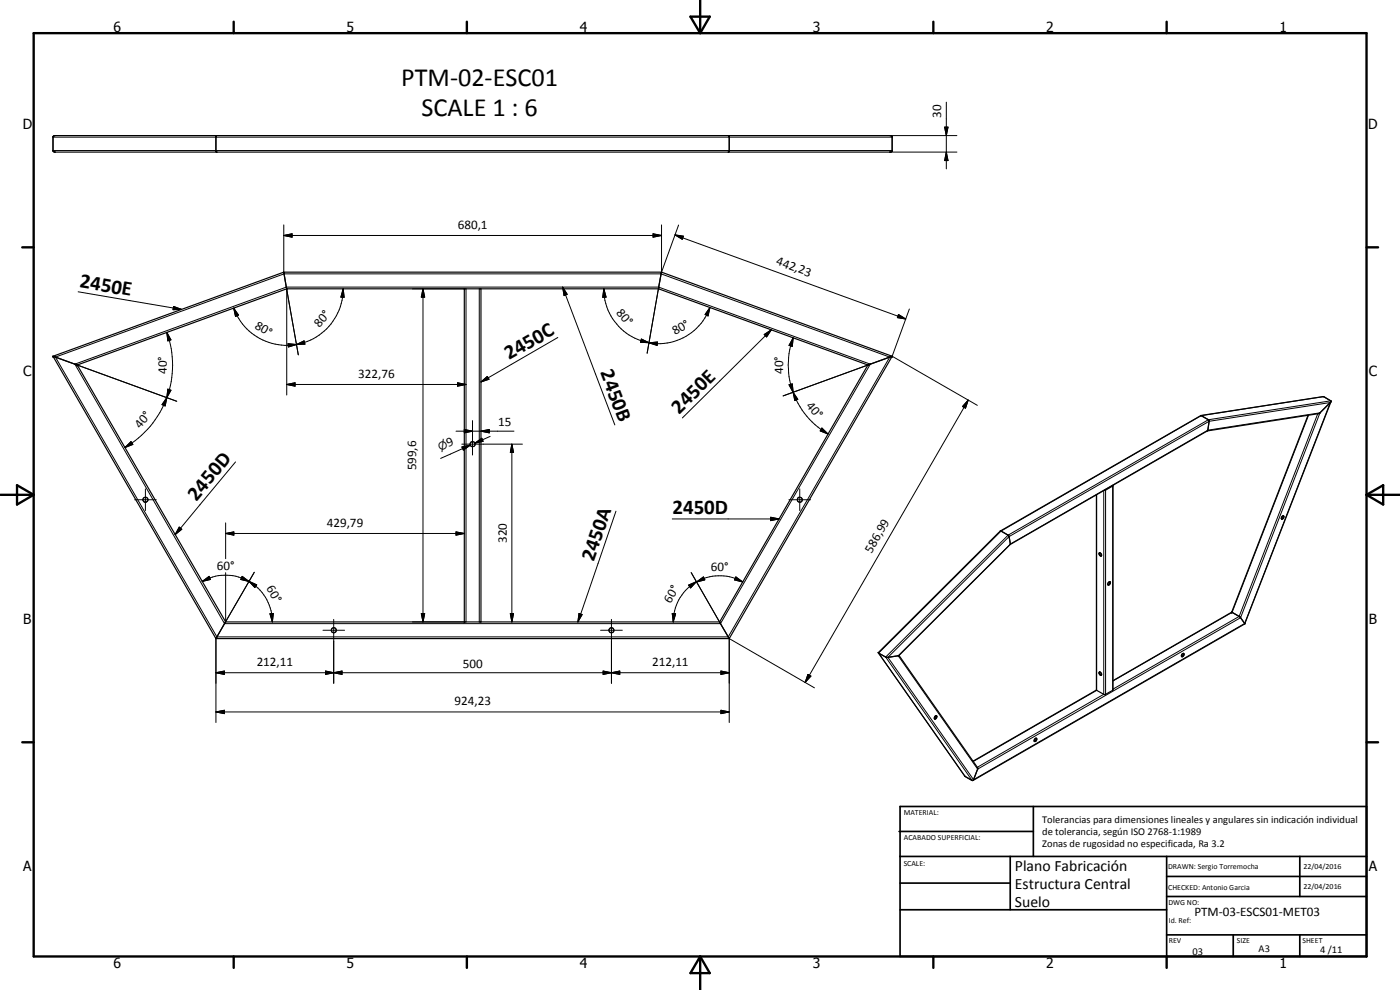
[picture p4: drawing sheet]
<svg xmlns="http://www.w3.org/2000/svg" width="420mm" height="297mm" viewBox="0 0 420 297" stroke-linecap="round" stroke-linejoin="round" font-family="sans-serif">
<g fill="none" stroke="#000" stroke-width=".35">
<path d="M16 40.9l.5-.2h250.7l.5 .3v4.3l-.5 .3h-250.7l-.6-.3zM65 40.7l-.2 .4v4.1l.2 .4M218.6 40.7l.3 .3v4.3l-.3 .3M85.2 81.7l.9 5M85.2 81.7l-69.3 25.2M85.2 81.7h113.3M86.1 86.7l-62.9 22.8M86.1 86.7h111.5M139.3 86.7v99.9M144.3 86.7v99.9M197.6 86.7l62.9 22.8M198.5 81.7l-.9 5"/>
<path d="M198.5 81.7l69.2 25.2M15.9 106.9l7.3 2.6M15.9 106.9l48.9 84.7M23.2 109.5l44.5 77.1M260.5 109.5l-44.5 77.1M267.7 106.9l-7.2 2.6M267.7 106.9l-48.8 84.7M360.3 124.7l-60 34.6M360.3 124.7l2.5 1.5-.4 3.1M362.4 129.3l-59.2 34.1M392.5 124.6l-22.9 59.1M399.4 120.5v-.2l-2.3-1.3-36.7 5.7"/>
<path d="M399.4 120.5l-3.7 3.6-33.3 5.2M399.4 120.5l-25.8 66.7M334 145.6v.1M334 145.7v61.3l-2.3 1.4-2.7-1.4v-58.5M334 145.7l-2.6 1.4M385.1 154.7v.5l-.5 .5M385.1 154.7l.2 .3-.1 .4-.2 .3h-.4M385.1 154.7l-.4 .4-.1 .6M303.2 163.3l-.5-2.6-2.5-1.4-36.6 36.6M303.2 163.3l-33.5 33.4M329.9 165.9a.54 .54 0 0 1 .6 .3 .54 .54 0 0 1-.2 .7l-.4-.5zM330 165.9l.1 .5 .5 .4"/>
<path d="M332.7 174.7l.4-.2a.62 .62 0 0 1 0 .7 .62 .62 0 0 1-.6 .3zM333 174.5l-.1 .8-.4 .1M64.8 191.6h154.1M64.8 191.6h.1M64.8 191.5v.1M216 186.6h-148.3l-2.9 4.9M216 186.6l2.9 5M263.6 195.9l2.6 1.4 3.5-.6M263.6 195.9l25.9 37 2.4 1.3 1.5-3.4v-.5l-23.6-33.7M269.7 196.7h.1M354.8 196.2l.3-.2a.55 .55 0 0 1 .2 .7 .55 .55 0 0 1-.7 .3zM355.1 196v.5l-.5 .5"/>
<path d="M369.6 183.7l2.4 1.3 1.6 2.1M369.6 183.7l-35.6 20.5M373.6 187.1l-81.6 47.1M280.6 214.9l.4-.2a.57 .57 0 0 1 .1 .7 .57 .57 0 0 1-.7 .3zM281 214.7l-.1 .6-.5 .3M329 207.1l-37 21.3M329.9 201.7a.52 .52 0 0 1 .6 .3 .52 .52 0 0 1-.2 .6l-.4-.4zM330 201.6l.1 .6 .5 .3M310.4 222.4h.1M310.9 221.5a.52 .52 0 0 1 .2 .7 .52 .52 0 0 1-.7 .2M310.9 221.5l-.5 .4v.5M310.9 221.5v.4l-.5 .5"/>
<circle cx="141.8" cy="133.3" r=".77"/>
<circle cx="43.7" cy="149.9" r=".76"/>
<circle cx="240" cy="149.9" r=".76"/>
<circle cx="100.2" cy="189.1" r=".75"/>
<circle cx="183.5" cy="189.1" r=".76"/>
</g>
<g fill="#000">
<circle cx="86.1" cy="86.7" r=".18"/>
<circle cx="139.3" cy="86.7" r=".18"/>
<circle cx="197.6" cy="86.7" r=".18"/>
<circle cx="15.9" cy="106.9" r=".18"/>
<circle cx="23.2" cy="109.5" r=".18"/>
<circle cx="267.7" cy="106.9" r=".18"/>
<circle cx="139.3" cy="186.6" r=".18"/>
<circle cx="216" cy="186.6" r=".18"/>
<circle cx="369.6" cy="183.7" r=".18"/>
</g>
<g fill="none" stroke="#000" stroke-width=".3">
<path d="M283.5 38.1h1l-.5 2.6zM284 30.6v20.1M15.9 41.1h251.8M15.9 45.2h251.8M267 45.6h20.2M267 40.7h20.2M284 45.6l.5 2.6h-1zM85.2 70.7l2.5-.6v1.1zM85.2 70.7h113.3M85.2 67.5v14.2M196 70.1l2.5 .6-2.5 .5zM198.5 67.5v14.2l5.2-14.2"/>
<path d="M202.6 70.5l2.5 .4-.3 .9zM202.6 70.5l69.2 25.2M23.4 87.5l31.1 5.3M50.1 99.7l1.2 2.3-.9 .3zM50.1 99.7a28.4 28.4 0 0 1 0 19.6M52.1 91.9l2.4 .9-2.6 .1zM70.1 92.5l1.5 2-.9 .5zM70.1 92.5a17 17 0 0 0 18.9 10.9M85.9 86.1l-63.4 23.2M85.9 86.1h111.8M85.9 86.1l3.6 20.4M86.1 86.7v31.8"/>
<path d="M103 86.7l.3 2.5h-1zM103 86.7a17 17 0 0 1-14 16.7M123.8 86.7h15.5M126.9 86.7l.6 2.5h-1.1zM126.9 86.7v99.9M139.9 86.7v99.9M143.8 86.7v99.9M168.9 86.1l1.3 2.2-.9 .4zM168.9 86.1l15.6 41.4M181.2 86.7l.7 2.5h-1zM181.2 86.7a16.4 16.4 0 0 0 13.6 16.1M197.7 86.1l63.5 23.2"/>
<path d="M197.7 86.1l-3.5 19.9M213.1 92.3l-.6 2.5-.9-.4zM213.1 92.3a16.4 16.4 0 0 1-18.3 10.6M231.5 99l-26.7 26.4M269.7 94.4l2.1 1.3-2.5-.4zM272.9 92.7l-5.2 14.2 25.6 14.7M16.6 107.1l68.6-24.9h113.2l68.6 24.9-48.4 84h-153.5zM22.5 109.3l44.9 77.8M22.5 109.3l30.5 11.1M50.1 119.3l-.5 2.5-1-.4zM50.1 119.3a28.8 28.8 0 0 1-12.6 15M50.4 116.8l.9 .3-1.2 2.2z"/>
<path d="M86.1 115.4l2.4-.5v1zM86.1 115.4h53.8M86.4 103.1l2.6 .3-2.4 .7zM89 103.4l2.3-1.1 .2 1zM137.3 114.9l2.6 .5-2.6 .5zM144.3 114.6l2-1.7 .5 .9zM167.4 101.3l-23.1 13.3M192.5 101.7l2.3 1.1-2.6-.1zM194.8 102.9l2.5-.3-.1 1zM229.4 100.4l2.1-1.4-1.4 2.1zM236.8 115.4l1-.2 .2 2.5zM238 101.4l-.2 2.5-1-.3z"/>
<path d="M238 117.7l1.4 2.1-.9 .4zM238 101.4a23.3 23.3 0 0 0 0 16.3M238 117.7a23.7 23.7 0 0 0 10.5 12.5M261.2 109.3l-45 77.8M261.2 109.3l-26.2 9.5M397.2 119l-36.7 5.7-60.1 34.6-36.7 36.7 25.9 37M37.5 134.3l1.8-1.8 .6 .8zM70.7 138.6l-18.1 21.8M136.9 129.4h17.4M138.6 133.3h18.2M138.6 134.1l2.5-.5-2 1.4zM139.3 128.9l2.5 .5-2.5 .5z"/>
<path d="M141.1 133.6l-2.3 1M141.1 133.6l-8.9 3.9M141.8 126.2v10.3M142.5 133l2.1-1.5 .4 .9zM144.3 129.4l2.5-.5v1zM147.1 130.9l-4.6 2.1M153.6 133.3l.5 2.5h-.9zM153.6 133.3v53.3M246.7 128.4l1.8 1.8-2.3-.9zM290.6 120.1l-.8 2.4-.9-.5zM290.6 120.1l-49 84.7M392.7 124.6l-22.9 59.1-35.8 20.6"/>
<path d="M395.5 124.2l-23.6 60.8-37.9 21.8M399.4 120.3l-36.7 5.6-60.2 34.7-36.7 36.5 25.9 37.1M40.4 149.9h6.5M43.6 146.7v6.5M53.8 158.2l.8 .6-2 1.6zM67.7 156.9v10.7M136.9 159.6l2.4 .5-2.4 .5zM184.9 153.4l-11.5 33.2M201.7 155.7h32.1M231.3 155.2l2.5 .5-2.5 .5zM236.8 149.9h6.5M240 146.7v6.5"/>
<path d="M329.1 148.4v58.7l-37 21.4M331.2 147.2v61.1l-37.9 21.9M331.8 147.1v61.2M333.9 145.8v61.3M60.7 174.5l2.1-1.6 .3 1zM60.7 174.5a14.1 14.1 0 0 1 14 0M67.7 160.1l2.5-.5v1zM67.7 160.1h71.6M67.7 171.8v14.8M72.7 172.9l2 1.6-2.4-.6zM74.7 174.4l2.3 1.1-.5 .8zM74.7 174.4a14 14 0 0 1 7 12.2"/>
<path d="M76.3 171.7l-8.9 15.4M206.7 175.6l2.3-1.1-1.7 1.9zM207.4 171.8l8.8 15.3M209 174.5a13.9 13.9 0 0 0-7 12.1M209 174.6l2.1-1.5 .4 .9zM209 174.6a13.8 13.8 0 0 1 13.9 0M220.8 173.1l2.1 1.5-2.5-.6zM64.8 191.6v25.2M67.4 187.1h148.8M81 184.1h1l-.3 2.5zM96.9 189.1h6.5M100.1 185.8v19.2"/>
<path d="M123.8 186.6h15.5M126.4 184.1h1.1l-.6 2.5zM153.2 184.1h.9l-.5 2.5zM173.8 184.1l.9 .3-1.3 2.2zM180.2 189.1h6.6M183.5 185.8v19.2M201.7 184.1h1.1l-.8 2.5zM266.5 197.2l36.3-36.2 60.1-34.6 36.3-5.6-25.7 66.3-81.3 46.8zM269.6 196.8l33.6-33.6 59.3-34.1 33.6-5.2-23.8 61.4-78.9 45.5zM64.8 213.6l2.5-.5v1zM64.8 201.8l2.5-.5v1.1zM64.8 213.6h154.1"/>
<path d="M64.8 201.8h154.1M97.7 201.3l2.4 .5-2.4 .6zM100.1 201.8l2.5-.5v1.1zM181 201.3l2.5 .5-2.5 .6zM181 201.3l5 1.1v-1.1l-5 1.1zM183.5 201.8l2.5-.5v1.1zM216.4 213.1l2.5 .5-2.5 .5zM216.4 201.3l2.5 .5-2.5 .6zM242.5 202.4l.9 .5-1.8 1.9zM244.4 206.4l-25.5-14.8v25.2M280.7 214.8l.3 .3M280.9 214.8l.1 .1"/>
</g>
<g fill="none" stroke="#000" stroke-width=".71">
<path d="M10.1 9.9h400v277.1h-400zM70.1 6.5v3.4M140.1 6.5v3.4M207.2 5h5.8l-2.9 4.9zM210.1 0v9.9M280.1 6.5v3.4M350.1 6.5v3.4M6.7 74.2h3.4M410.1 74.2h3.5M.1 148.5h10M5.1 145.6l5 2.9-5 2.9zM410.1 148.5h10"/>
<path d="M410.1 148.5l5-2.9v5.8zM6.7 222.7h3.4M410.1 222.7h3.5M70.1 287v3.4M140.1 287v3.4M210.1 287v10M210.1 287l2.9 5h-5.8zM280.1 287v3.4M350.1 287v3.4"/>
</g>
<g fill="none" stroke="#000" stroke-width=".51">
<path d="M269.8 249.5h40.3M270.1 242h140v45h-140zM270.1 257h140M303.2 257v16M310.1 242v15M350.1 257v30M390.1 257v12M270.1 265h33.1M270.1 273h80M350.1 269h60M350.1 263h60M350.1 280.5h60"/>
<path d="M370.1 280.5v6.5M390.1 280.5v6.5"/>
</g>
<g fill="#000">
<path d="M283.5 38.1h1l-.5 2.6zM284 45.6l.5 2.6h-1zM85.2 70.7l2.5-.6v1.1zM196 70.1l2.5 .6-2.5 .5zM202.6 70.5l2.5 .4-.3 .9zM52.1 91.9l2.4 .9-2.6 .1zM70.1 92.5l1.5 2-.9 .5zM103 86.7l.3 2.5h-1zM126.9 86.7l.6 2.5h-1.1zM168.9 86.1l1.3 2.2-.9 .4zM181.2 86.7l.7 2.5h-1zM213.1 92.3l-.6 2.5-.9-.4z"/>
<path d="M269.7 94.4l2.1 1.3-2.5-.4zM50.4 116.8l.9 .3-1.2 2.2zM50.1 99.7l1.2 2.3-.9 .3zM86.4 103.1l2.6 .3-2.4 .7zM86.1 115.4l2.4-.5v1zM89 103.4l2.3-1.1 .2 1zM137.3 114.9l2.6 .5-2.6 .5zM144.3 114.6l2-1.7 .5 .9zM192.5 101.7l2.3 1.1-2.6-.1zM194.8 102.9l2.5-.3-.1 1zM229.4 100.4l2.1-1.4-1.4 2.1zM236.8 115.4l1-.2 .2 2.5z"/>
<path d="M238 101.4l-.2 2.5-1-.3zM238 117.7l1.4 2.1-.9 .4zM37.5 134.3l1.8-1.8 .6 .8zM50.1 119.3l-.5 2.5-1-.4zM138.6 134.1l2.5-.5-2 1.4zM139.3 128.9l2.5 .5-2.5 .5zM142.5 133l2.1-1.5 .4 .9zM144.3 129.4l2.5-.5v1zM153.6 133.3l.5 2.5h-.9zM246.7 128.4l1.8 1.8-2.3-.9zM290.6 120.1l-.8 2.4-.9-.5zM53.8 158.2l.8 .6-2 1.6z"/>
<path d="M67.7 160.1l2.5-.5v1zM231.3 155.2l2.5 .5-2.5 .5zM60.7 174.5l2.1-1.6 .3 1zM72.7 172.9l2 1.6-2.4-.6zM74.7 174.4l2.3 1.1-.5 .8zM136.9 159.6l2.4 .5-2.4 .5zM206.7 175.6l2.3-1.1-1.7 1.9zM209 174.6l2.1-1.5 .4 .9zM220.8 173.1l2.1 1.5-2.5-.6zM81 184.1h1l-.3 2.5zM126.4 184.1h1.1l-.6 2.5zM153.2 184.1h.9l-.5 2.5z"/>
<path d="M173.8 184.1l.9 .3-1.3 2.2zM201.7 184.1h1.1l-.8 2.5zM64.8 213.6l2.5-.5v1zM64.8 201.8l2.5-.5v1.1zM97.7 201.3l2.4 .5-2.4 .6zM100.1 201.8l2.5-.5v1.1zM181 201.3l2.5 .5-2.5 .6zM183.5 201.8l2.5-.5v1.1zM216.4 213.1l2.5 .5-2.5 .5zM216.4 201.3l2.5 .5-2.5 .6zM242.5 202.4l.9 .5-1.8 1.9z"/>
</g>
<g font-size="7.9">
<text x="120.4" y="25.9">PTM-02-ESC01</text>
<text x="126.5" y="34.8">SCALE 1 : 6</text>
</g>
<g font-size="6.3">
<text x="23.7" y="86.2" transform="rotate(10 23.7 86.2)">2450E</text>
<text x="152.8" y="108.2" transform="rotate(-30 152.8 108.2)">2450C</text>
<text x="180.1" y="111.8" transform="rotate(69 180.1 111.8)">2450B</text>
<text x="203.9" y="124.5" transform="rotate(-45 203.9 124.5)">2450E</text>
<text x="59" y="150.6" transform="rotate(-50 59 150.6)">2450D</text>
<text x="201.8" y="154.3">2450D</text>
<text x="178.2" y="168.6" transform="rotate(-71 178.2 168.6)">2450A</text>
</g>
<g font-size="4.7">
<text x="304.6" y="261.2">Plano Fabricación</text>
<text x="304.6" y="266.6">Estructura Central</text>
<text x="304.6" y="272">Suelo</text>
</g>
<g font-size="4.2">
<text x="34" y="9.6">6</text>
<text x="104" y="9.6">5</text>
<text x="174" y="9.6">4</text>
<text x="244" y="9.6">3</text>
<text x="314" y="9.6">2</text>
<text x="384" y="9.6">1</text>
<text x="6.8" y="38.7">D</text>
<text x="410.6" y="38.7">D</text>
<text x="7" y="112.9">C</text>
<text x="410.8" y="112.9">C</text>
<text x="7" y="187.1">B</text>
<text x="410.8" y="187.1">B</text>
<text x="7" y="261.4">A</text>
<text x="410.8" y="261.4">A</text>
<text x="34" y="290.4">6</text>
<text x="104" y="290.4">5</text>
<text x="174" y="290.4">4</text>
<text x="244" y="290.4">3</text>
<text x="314" y="290.4">2</text>
<text x="384" y="290.4">1</text>
</g>
<g font-size="3.9">
<text x="282.4" y="35.4" transform="rotate(-90 282.4 35.4)">30</text>
<text x="137.4" y="68.6">680,1</text>
<text x="232.8" y="79.3" transform="rotate(20 232.8 79.3)">442,23</text>
<text x="184.9" y="94" transform="rotate(50 184.9 94)">80°</text>
<text x="76.3" y="98.4" transform="rotate(30 76.3 98.4)">80°</text>
<text x="95.9" y="98.4" transform="rotate(-50 95.9 98.4)">80°</text>
<text x="202.6" y="100.6" transform="rotate(-30 202.6 100.6)">80°</text>
<text x="50.1" y="112.2" transform="rotate(-90 50.1 112.2)">40°</text>
<text x="107.5" y="113.3">322,76</text>
<text x="235" y="112.2" transform="rotate(-90 235 112.2)">40°</text>
<text x="241.8" y="121.7" transform="rotate(50 241.8 121.7)">40°</text>
<text x="42" y="128.8" transform="rotate(-50 42 128.8)">40°</text>
<text x="149.5" y="127.8">15</text>
<text x="134.7" y="134.2" transform="rotate(-24 134.7 134.2)">9</text>
<text x="124.9" y="141.1" transform="rotate(-90 124.9 141.1)">599,6</text>
<text x="98.1" y="158">429,79</text>
<text x="152.1" y="162.9" transform="rotate(-90 152.1 162.9)">320</text>
<text x="261.6" y="166.1" transform="rotate(-60 261.6 166.1)">586,99</text>
<text x="65.1" y="171">60°</text>
<text x="213.3" y="171.2">60°</text>
<text x="79.9" y="176.5" transform="rotate(60 79.9 176.5)">60°</text>
<text x="201.2" y="181.2" transform="rotate(-60 201.2 181.2)">60°</text>
<text x="77" y="199.8">212,11</text>
<text x="138.9" y="200.3">500</text>
<text x="195.7" y="199.8">212,11</text>
<text x="136.4" y="211.5">924,23</text>
<text x="358.5" y="275">PTM-03-ESCS01-MET03</text>
</g>
<text font-size="3.3" x="132.1" y="135.3" transform="rotate(-24 132.1 135.3)">n</text>
<g font-size="3.1">
<text x="312.7" y="246.8">Tolerancias para dimensiones lineales y angulares sin indicación individual</text>
<text x="312.7" y="250.4">de tolerancia, según ISO 2768-1:1989</text>
<text x="312.7" y="254">Zonas de rugosidad no especificada, Ra 3.2</text>
<text x="357.9" y="286.4">03</text>
<text x="377.7" y="285.6">A3</text>
<text x="396.2" y="285.9">4 /11</text>
</g>
<g font-size="2.4">
<text x="271.2" y="244.4">MATERIAL:</text>
<text x="271.3" y="252">ACABADO SUPERFICIAL:</text>
<text x="271.2" y="259.7">SCALE:</text>
<text x="350.6" y="260.8">DRAWN: Sergio Torremocha</text>
<text x="391.2" y="260.6">22/04/2016</text>
<text x="350.6" y="267">CHECKED: Antonio Garcia</text>
<text x="391.2" y="266.7">22/04/2016</text>
<text x="350.6" y="271.4">DWG NO:</text>
<text x="350.8" y="276.9">Id. Ref:</text>
<text x="350.8" y="282.8">REV</text>
<text x="371.2" y="282.9">SIZE</text>
<text x="390.9" y="282.9">SHEET</text>
</g>
</svg>
